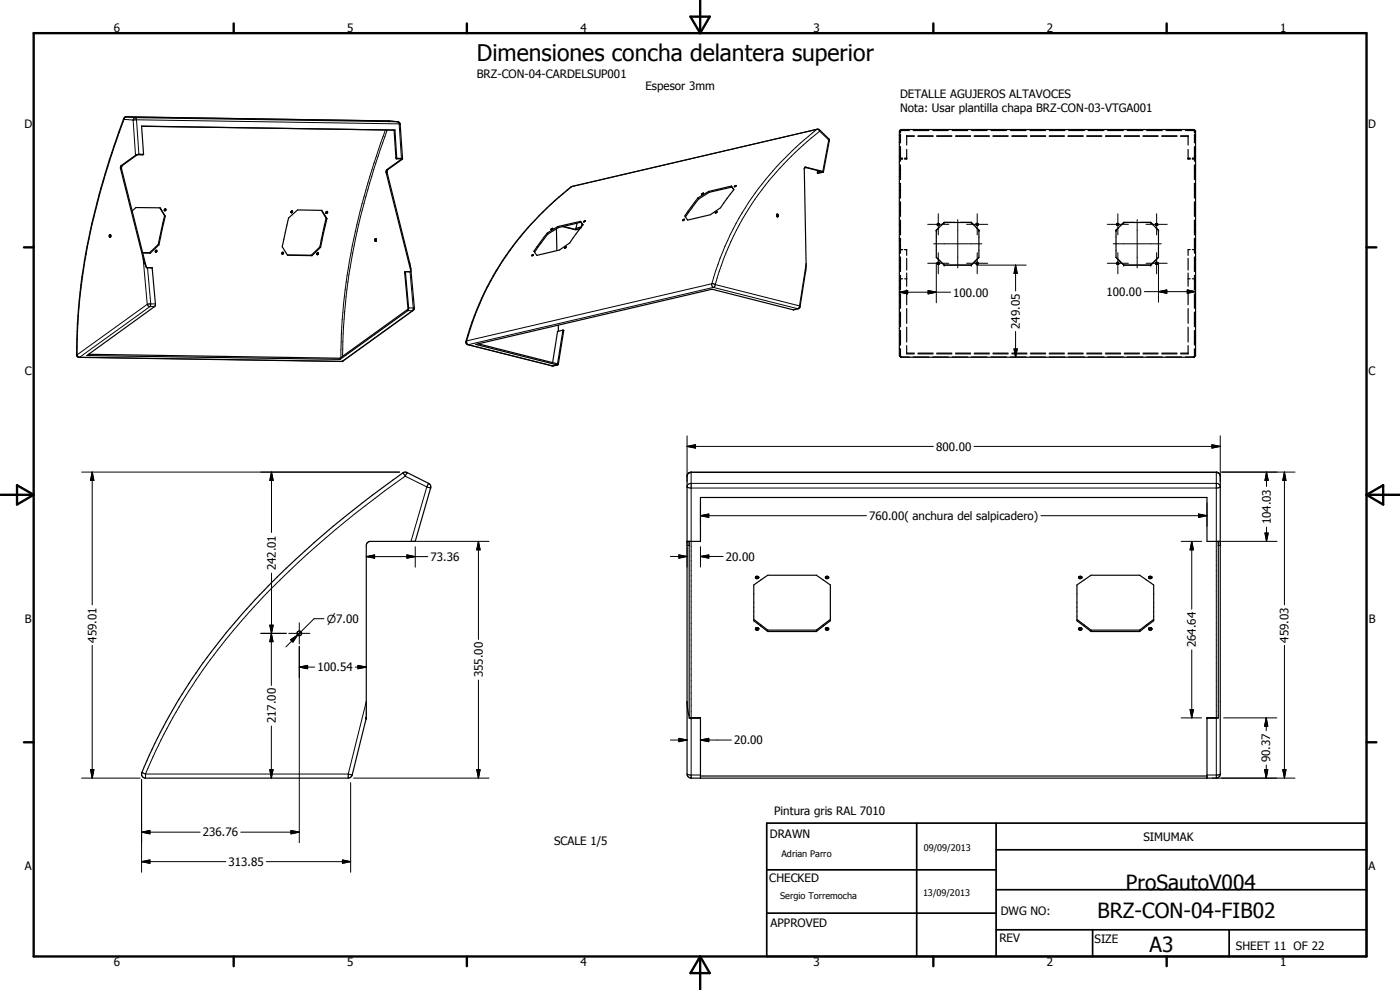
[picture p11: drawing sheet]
<svg xmlns="http://www.w3.org/2000/svg" width="420mm" height="297mm" viewBox="0 0 420 297" stroke-linecap="round" stroke-linejoin="round" font-family="sans-serif">
<g fill="none" stroke="#000" stroke-width=".35">
<path d="M116.7 36.3l-78.9-1.2-.5 .1a215.2 215.2 0 0 0-13.7 57.2l-.6 14.1 .5 .7 79.2 1.3 21.6-15.7-1-12.4M116.7 36.3h.1M116.7 36.3l2.7 .2 .6 .5 .8 10.7M118.5 39h-.2l.6 8.7M118.5 39l-76-1.2 .6 8.5M118.5 39l.6 8.5M270 39.2l.6-.3h87.5l.5 .2 .2 .3-.1 67.4-.4 .4-88.1-.1-.3-.5zM270.3 39.3h.1M270.3 39.3l-.1 .6M272.9 39.2h-2.5M274.1 39.2h4.7M279.9 39.2h4.7"/>
<path d="M285.8 39.2h4.6M291.6 39.2h4.6M297.4 39.2h4.7M303.3 39.2h4.6M309.1 39.2h4.7M314.9 39.2h4.7M320.7 39.2h4.7M326.6 39.2h4.7M332.4 39.2h4.7M338.3 39.2h4.7M344.1 39.2h4.7M350 39.2h4.6"/>
<path d="M355.8 39.2h2.5M358.4 39.3l.1 .6M358.4 39.3h.1M43.1 46.3l-.2 .2-1.7-.1-4.5 3.3-.2 1 7.3 29.2M43.1 46.3h-1.4l-.9 .2-4.4 3.2-.3 .8 7 27.7 .7 1.7M118.9 47.7h1.7l-4.5 3.2-.2 .8 7.4 29.5M119.1 47.5l-.2 .2M119.1 47.5l1.7 .1M120.8 47.7l-4.4 3.2-.2 .8 7.1 28.7M120.8 47.6v.1M209.5 59.4l.2 .3M209.7 59.7l-4 5.4"/>
<path d="M210.7 58.1l.4-.1-.2 .3h-.3zM212.7 57.4l-3.2 2M212.7 57.4l.1 .3M212.8 57.7l-3.1 2M219.5 55.8l.7 1.1-4 5.5-3 2-6.8 1.6-.9-1.2 4-5.4M219.5 55.8l-6.8 1.6M219.5 55.8l.2 .3M219.7 56.1l.5 .8M219.7 56.1l-6.9 1.6M220.4 55.9l.5-.2-.3 .3zM241.6 50.2l5.5 1.4M241.6 50.2l-.2 .6 .5 29.1-1.8 12.1-.3 .5-1.7 .5-24.4-6.2-70.9 16.5 24.5 6.2"/>
<path d="M241.6 50.2l5.3 1.4-1.6 .3M245.4 51.2v.4M246.2 51.4l-.9 .2v.3M247.1 51.6l-1.8 .3M247.1 51.6l1.8-9.7-3-3-.5-.2-73.7 17.2a87.1 87.1 0 0 0-31.9 47l.6 .5 25.4 6.4 1.5-.3M270.2 47.5h.7M270.2 47.8h.7M270.2 40.3v2.6M270.2 44v4.4M270.2 49.5v4.4M270.2 55v4.4M271.5 47.5h.6"/>
<path d="M272.1 44.8v3h-.6M272.1 40.8v2.7M272.1 40.9h2.3M272.1 40.8h2.3M275.5 40.9h4.5M275.5 40.8h4.5M281.1 40.9h4.6M281.1 40.8h4.6M286.8 40.9h4.5M286.8 40.8h4.5M292.4 40.9h4.5M292.4 40.8h4.5"/>
<path d="M298 40.9h4.5M298 40.8h4.5M303.7 40.9h4.5M303.7 40.8h4.5M309.3 40.9h4.5M309.3 40.8h4.5M314.9 40.9h4.5M314.9 40.8h4.5M320.5 40.9h4.6M320.5 40.8h4.6M326.2 40.9h4.5M326.2 40.8h4.5"/>
<path d="M331.8 40.9h4.5M331.8 40.8h4.5M337.4 40.9h4.6M337.4 40.8h4.6M343.1 40.9h4.4M343.1 40.8h4.4M348.7 40.9h4.5M348.7 40.8h4.5M354.3 40.9h2.3M354.3 40.8h2.3M356.6 47.5h.6M356.6 44.8v3h.6"/>
<path d="M356.6 40.8v2.7M357.8 47.5h.7M357.8 47.8h.7M358.5 40.3v2.6M358.5 44v4.4M358.5 49.5v4.4M358.5 55v4.4M33.2 70.4v.8M33.2 70.4h-.3l-.1 .4v.3h.4M33.2 70.4v.7M39.7 63.3l1.1-1 7.3 .1 1.5 2.5M42.8 75.9h2.3"/>
<path d="M42.8 75.8h2.1M43.8 79.9l.1 .4h1.8M44.9 75.8l.2 .1M46.6 75.6h.1M46.9 75.1l-.2 .5M47.5 73.4l-2.6 2.4M47.5 73.4h.2M47.7 73.4l-2.6 2.5M48 62.4l1.4 2.3M49.4 64.7l-1.9 8.7M49.4 64.7l.2 .2M49.6 62.7l.2 .3-.2 .2h-.3"/>
<path d="M49.6 62.7l-.3 .5M49.6 64.9l-1.9 8.5M84.7 76.1l-.1 .1M84.9 75.7l-.2 .4M85 75.7l-.3 .1-.1 .3M85 75.7h.1M85 75.7a.28 .28 0 0 1 0 .4 .28 .28 0 0 1-.4 0M86.3 76.5l7.1 .1M87.5 63.3a.3 .3 0 0 1 .3 .3 .3 .3 0 0 1-.4 .3l-.1-.1M87.5 63.3l-.2 .5M87.6 63.3l-.3 .5M93.4 76.6l.2 .1"/>
<path d="M95.1 76l.3-.2 .2 .4-.4 .2zM95.4 75.8l-.3 .5M95.4 76.1h-.1M96 74.1l-2.6 2.5M96 74.1l.2 .1M96.2 74.2l-2.6 2.5M96.5 63.1l1.4 2.4M97.9 65.5l-1.9 8.6M97.9 65.5l.2 .1M98 63.8h-.1M98.1 63.4v.4l-.3 .1M98.1 65.6l-1.5-2.5-7.3-.1-2.7 2.4-1.9 8.6 1.6 2.6 7.3 .1"/>
<path d="M98.1 65.6l-1.9 8.6M112.9 71.7l-.3-.1-.1 .3 .1 .5h.2M112.9 71.7l-.1 .7M159.6 76.7h.1M159.6 76.6l.5-.2-.3 .4zM164.2 69.9l.2 .3M164.4 70.2l-4 5.5M165.5 68.6l.4-.1-.6 .4zM167 68.6l.1 6.6M167.4 68l-3.2 1.9M167.4 68l.2 .3M167.6 68.3l-3.2 1.9"/>
<path d="M168.9 68l3.5 .9 1.5-.2M169.1 67.9l3.7 1M169.4 74.4v.1M169.5 74.2l.4-.1-.3 .4-.2-.1zM173.2 67l-.3 1.5M173.9 68.7l-2.9 4.2-3.1 2.1-6.8 1.6-.9-1.2 4-5.5M174.1 68.6l-1.3 .3M174.2 66.4l.8 1M174.2 66.4l-6.8 1.6M174.2 66.4l.2 .3M174.4 68.1l-1.6 .4v.4M174.4 68.1v.1"/>
<path d="M174.4 66.7l.6 .7M174.4 66.7l-6.8 1.6M174.7 67.1l-.2 1M174.9 67.4l-.1 .2M175 67.4l-1.1 1.3M175.2 66.5l.5-.2-.4 .3zM205.1 65.9l.3-.1-.5 .4zM205.3 65.8h.1M214.7 63.8l.5-.3-.2 .3zM233.1 64.3l.2 .3-.1 .5M233.1 64.3a.37 .37 0 0 1 .5 .3 .37 .37 0 0 1-.4 .4zM269.9 71.5h.1"/>
<path d="M269.9 72.3h.1M270.2 71.5v4.5M270.2 72.3h.1M270.2 60.5v4.4M270.2 66v4.5M270.2 77.1v4.4M270.2 74.9h.7M271.5 74.9h.6v1.7M272.1 77.5v3.5M281 69.1v8.1l2.4 2.3h8.1l2.3-2.3v-8.1M281.3 67.1l.1 .4 .3 .1M281.3 79l.1 .2"/>
<path d="M281.3 78.8v.1M281.3 78.9v.1M281.4 67.1l.1 .5 .3-.2M281.4 79.2h.3M281.5 78.7l-.1 .5M281.5 67.1h.3M281.5 78.7l.3 .2M281.5 78.7h.1M281.8 67.1h-.4M281.8 67.1v.4M281.8 79.2h-.2M281.8 67.1h.1"/>
<path d="M281.8 68.3l-.8 .8M281.8 78.9v.2M281.8 79.1l-.1 .1M283.4 66.8h8.1M283.4 66.8l-2.4 2.3M283.4 66.7h3.2M283.4 66.7l-.8 .8M283.4 66.7v.1M288.2 66.7h3.3M291.5 66.8l2.3 2.3M291.5 66.7l.8 .8M291.5 66.7v.1"/>
<path d="M293 79l.1 .2M293 67.3l.1 .3M293 78.9v.1M293 67.1l.1 .5M293 67.1v.1M293 78.8v.1M293 68.3l.8 .8M293.1 78.7l.4 .2M293.1 67.1h.3M293.1 78.7l-.1 .3M293.1 67.1h-.1M293.1 78.7h.1"/>
<path d="M293.3 67.1h.1M293.4 79.2h-.1M293.4 67.1l.1 .1M293.5 67.2v.2l-.4 .2M293.5 67.2v.1M293.5 78.9h.1M293.5 78.9l-.1 .3-.4-.2M293.5 67.4l-.4 .2M293.5 79v.1M335.2 79l.2 .2M335.2 67.3v.1M335.2 67.4l.4 .2"/>
<path d="M335.2 67.1v.3M335.2 78.9v.1M335.2 67.1v.1M335.2 78.8v.1M335.3 67.5l.3 .1M335.4 79.2h.2M335.4 67.1l.3 .1-.1 .3M335.4 67.1h-.2M335.4 78.7h.1M335.4 67h.1M335.4 67v.1M335.5 78.7l-.3 .2"/>
<path d="M335.5 78.7l.2 .2M335.5 67l.1 .1M335.7 78.9l-.1 .3M335.7 67.5l-.1 .1M335.7 79l-.1 .2M335.7 67.4v.1M337.3 66.7l-2.4 2.4v8.1l2.4 2.3h8l2.4-2.3v-8.1l-2.4-2.4M337.3 66.7h8M337.3 66.7h3.2M342.1 66.7h3.2M346.9 79v.2M346.9 67.5l.1 .1"/>
<path d="M346.9 79.2h.3M346.9 67.1v.1M347 67.1h.3M347 67.6h.2M347 78.7l-.1 .5M347 78.7h.2M347 78.7v.1M347.2 78.7l.2 .3M347.2 78.7h.1M347.3 67.1l-.4 .1 .1 .4M347.3 67.1l.1 .3-.2 .2M347.3 79.2h-.1"/>
<path d="M347.3 67.1h.1M347.4 67.2v.2M347.4 78.9v.1M347.4 79l-.2 .2M347.4 79l-.1 .2M356.6 77.5v3.5M357.2 74.9h-.6v1.7M357.8 74.9h.7M358.5 60.5v4.4M358.5 66v4.5M358.5 77.1v4.4M358.5 72.3h.1"/>
<path d="M358.6 71.5l-.1 4.5M358.7 71.5h.1M358.7 72.3h.1M44.2 80.3h1.5M45.7 80.3l.9 10.9-.1 .7-20.4 14.8 76 1.1M121.6 81.5l-.2 .2 1.1 11.1-20.5 14.7M121.6 81.5h.1M121.6 81.5h1.5M121.7 81.5l.9 10.9-.2 .8-20.3 14.6M123.3 80.4v1.1h-1.6M167.5 97.6v1.8M168.9 99.1l-1.6 .3-1.4 9.4"/>
<path d="M168.9 99.1l-1.6 10.1-23.8-6M168.9 99.1h.3M169.2 99.1l-1.6 10.1-.3 .3M169.2 99.1h.1M270.2 82.6v4.4M270.2 88.1v4.4M270.2 93.6v4.4M270.2 99.1v4.4M270.2 83.7h.7M271.5 83.7h.6M272.1 81.9v4M272.1 87v4.4"/>
<path d="M272.1 92.6v4.4M272.1 98.2v4.4M356.6 81.9v4M356.6 87v4.4M356.6 92.6v4.4M356.6 98.2v4.4M356.6 83.7h.6M357.8 83.7h.7M358.5 82.6v4.4M358.5 88.1v4.4M358.5 93.6v4.4M358.5 99.1v4.4"/>
<path d="M26.5 106.3l75.5 1.2M102 107.5l.1 .3M270.2 104.6l.1 2.4M270.4 107.1h2.5M272.1 103.7v2.5h2.3M272.1 106h2.3M274.1 107.1h4.7M275.5 106h4.5M275.5 106.2h4.5M279.9 107.1h4.7M281.1 106h4.6M281.1 106.2h4.6"/>
<path d="M285.8 107.1h4.6M286.8 106h4.5M286.8 106.2h4.5M291.6 107.1h4.6M292.4 106h4.5M292.4 106.2h4.5M297.4 107.1h4.7M298 106h4.5M298 106.2h4.5M303.3 107.1h4.6M303.7 106h4.5M303.7 106.2h4.5"/>
<path d="M309.1 107.1h4.7M309.3 106h4.5M309.3 106.2h4.5M314.9 106h4.5M314.9 106.2h4.5M314.9 107.1h4.7M320.5 106h4.6M320.5 106.2h4.6M320.7 107.1h4.7M326.2 106h4.5M326.2 106.2h4.5M326.6 107.1h4.7"/>
<path d="M331.8 106h4.5M331.8 106.2h4.5M332.4 107.1h4.7M337.4 106h4.6M337.4 106.2h4.6M338.3 107.1h4.7M343.1 106h4.4M343.1 106.2h4.4M344.1 107.1h4.7M348.7 106h4.5M348.7 106.2h4.5M350 107.1h4.6"/>
<path d="M354.3 106h2.3M355.8 107.1h2.5M356.6 103.7v2.5h-2.3M358.5 104.6l-.1 2.4M206.4 142.1l1-.5 158.1 .2 .5 .3 .2 .8-.1 89.9-.6 .5-.5 .2-158.1-.2-.5-.3-.2-.8v-89.3zM80.5 175.8a290.1 290.1 0 0 1 40.9-34.2l.8 .2 6.4 3.2 .5 .5 .2 .7-4.7 16.2h-13.4l-.6 .2-.6 .8-.1 51.4-.1 .6h.1l-4.5 17.6-.9 .5h-60.8a1.19 1.19 0 0 1-1.1-1.7 164.6 164.6 0 0 1 25.3-42l4.9-5.7zM206.2 162.4h4v-13.1h152v13.1h4M206.8 162.4v53h3.4v18.1M226.8 173.1l.3 .1 .5-.1M226.9 173v.1M227.7 173.1l-.6-.2-.4 .2 .3 .5 .6-.1M227.7 173.1v.1"/>
<path d="M227.7 173.4l-.1 .1M227.7 173.2v.1M227.7 173.3v.1M247.8 173.1l.4-.2 .5 .2M247.8 173.1l-.1 .3 .3 .2 .6-.1M247.8 173.1l.3 .1 .5-.1M248.7 173.1v.3M248.7 173.4l-.1 .1M323.7 173.3l.1 .1M323.8 173.1l.5-.2 .3 .2M323.8 173.1v.3l.2 .2 .6-.1v-.4M323.8 173.1l.3 .1 .5-.1"/>
<path d="M344.9 173l.2 .2 .6-.1M345.5 173l-.4-.1-.4 .3 .3 .4h.5M345.5 173h.1M345.5 173l.2 .2M345.5 173.5v.1M345.7 173.2v.1M345.7 173.3l-.2 .2M365.6 162.4v53h-3.4v18.1M226.2 185.8l4.2 3.3M226.8 188.5v.4l.3 .2 .5-.2M226.8 188.5l.2-.2 .7 .2M226.8 188.5l.3 .2 .6-.2"/>
<path d="M226.9 188.9v.1M227.7 188.5v.1M227.7 188.9h-.1M227.7 188.6h.1M227.7 188.6v.3M230.4 189.5l-4.2-3.2v-10.8l4.2-2.9h14.6l4.2 2.9v10.8l-4.2 3.2M230.4 189.5h14.6M230.4 189.1h14.6M230.4 189.1v.4M245 189.1v.4M247.8 188.5l.3 .2 .6-.2M248.7 188.5l-.7-.2-.3 .3 .4 .5 .5-.2"/>
<path d="M248.7 188.5v.4M248.7 188.9h-.1M249.2 185.8l-4.2 3.3M323.2 185.8l4.2 3.3M323.8 188.5l.6-.2 .3 .5-.5 .3-.4-.2zM323.8 188.6h-.1M323.8 188.5l.3 .2 .5-.2M327.4 189.5l-4.2-3.2v-10.8l4.2-2.9h14.6l4.2 2.9v10.8l-4.2 3.2M327.4 189.5h14.6M327.4 189.1h14.6M327.4 189.1v.4M342 189.1v.4"/>
<path d="M344.8 188.5l.3 .2 .5-.2M344.8 188.9l.1 .1M345.5 189h.1M345.6 188.5l-.1 .5M345.6 188.5l-.1-.2-.7 .2v.4l.7 .1M346.2 185.8l-4.2 3.3M109.9 215.4h.1M206.2 211l.6 3.8M210.2 232.8h152"/>
<circle cx="46.8" cy="75.4" r=".28"/>
<circle cx="98" cy="63.7" r=".31"/>
<circle cx="89.8" cy="190.1" r=".69"/>
</g>
<g fill="none" stroke="#000" stroke-width=".3">
<path d="M37.1 35.6l.1 .2M37.2 35.8l2.8 .2M37.2 35.8a203.1 203.1 0 0 0-14 66l-.1 4.7M37.8 35.1h.1M37.9 35.1l-.5 .2-.2 .5M37.9 35.1l78.8 1.2M37.9 35.1l2.7 .2M40 36l.7 10.6M40.6 35.3l.4 .6M40.6 35.3l-.5 .2-.1 .5M40.6 35.3l78.8 1.2M41 35.9l-1 .1"/>
<path d="M41 35.9l78.8 1.3M41 35.9l.7 10.4M115.6 39a209.7 209.7 0 0 0-13.2 61.5l-.1 6.7M116.2 39a202.3 202.3 0 0 0-13.3 65.6l-.1 2.2M116.7 36.3h.1M116.7 36.3l2.7 .2M119.4 36.5h.1M119.4 36.5l.4 .7M119.8 37.2h.3M119.8 37.2l.7 10.3M245.1 38.8a87.3 87.3 0 0 0-31.5 46.3M245.1 38.8l-73.5 17.2"/>
<path d="M245.1 38.8l.5 .1 .4 .5M245.2 38.8h-.1M245.9 38.9l.1 .5M246 39.4l2.7 2.6M246 39.4a87.3 87.3 0 0 0-31.3 46M36.2 50.6l.3 .1M36.4 49.7h.3M115.9 51.9h.3M116.1 50.9h.3M171.6 56a88.7 88.7 0 0 0-31.5 46.3M171.6 56h-.2M171.7 55.9l-.1 .1"/>
<path d="M171.7 55.9h.1M211.1 58h.1M220.9 55.7v.1M241.8 50.2h-.2M248.7 41.6v.4M248.7 42l-1.8 9.4M248.7 42l.2 .3M43 77.5l1.2 13.8M160 76.4l.1 .1M165.8 68.5l.1 .1M169.8 74.1l.1 .1M175.6 66.2l.1 .1"/>
<path d="M205.3 65.8l.1 .1M215.1 63.5l.1 .1M241.9 79.2l-2 12.6M278.4 67.3h6.4M278.4 79h6.4M280.2 73.2h14.5M281 78.8v.1M281 79.1v11.7M281.6 64.1v6.4M281.6 75.8v6.4M287.4 65.9v14.5M290.1 67.3h6.3"/>
<path d="M290.1 79h6.3M293.1 79.5h.1M293.3 64.1v6.4M293.3 75.8v6.4M293.3 79.5h14.7M304.8 79.5l.5 2.5h-1zM304.8 79.5v7.8M332.3 67.3h6.4M332.3 79h6.4M334.1 73.2h14.4M335.5 64.1v6.4M335.5 75.8v6.4"/>
<path d="M341.3 65.9v14.5M343.9 67.3h6.4M343.9 79h6.4M347.1 64.1v6.4M347.1 75.8v6.4M347.7 78.8v.1M347.7 79.1v11.6M44.2 91.3l.3 .5 .5 .2M44.2 91.3l-21.1 15.2M44.3 80.3l.9 10.9-.2 .8M45 92h1.4M45 92l-21.1 15.2"/>
<path d="M46.6 91.2l-2.4 .1M122.6 92.4h1.4M123.1 81.5l.9 10.9M124 92.4l.4 .1M124 92.4l-.2 .8-21.1 15.2M124 93.1l-1.6 .1M213.6 85.1v.6l.5 .5M213.6 85.1l-73.5 17.2M213.6 85.1l1.1 .3M214.1 86.2l-73.6 17.2M214.1 86.2l25.3 6.4M214.7 85.4l25.2 6.4"/>
<path d="M214.7 85.4l-.2 .5-.4 .3M239.4 92.6l-1.3 .4M239.4 92.6h.2M239.9 91.8l.2 .2M239.9 91.8l-.1 .5-.4 .3M269.9 87.7l2.5-.5v1zM269.9 87.7h15.4M278.5 87.2l2.5 .5-2.5 .5zM304.8 99.4v7.8M343.4 87.5h15.4M347.7 87.5l2.5-.5v1zM356.3 87l2.5 .5-2.5 .5z"/>
<path d="M23.1 106.5l.6 .7h.2M23.1 106.5h-.1M23.9 107.2h-.1M23.9 107.2l78.8 1.2M102.7 108.4l-.2 .1M102.9 108.3l-.2 .1M140.1 102.3l.1 .8 .3 .3M140.1 102.3l-.3 .2M140.5 103.4l25.3 6.4M165.6 109.8h.2M165.8 109.8h.2M167.2 109.5l-1.4 .3"/>
<path d="M304.3 104.7h1l-.5 2.5zM206.2 133.9l2.5-.5v1.1zM206.2 130.8v13.7M206.2 133.9h73.9M292.3 133.9h73.9M363.7 133.4l2.5 .5-2.5 .6zM366.2 130.8v13.7M24.5 141.6h95.4M27.7 141.6l.5 2.5h-1zM27.7 141.6v39.9M81.5 141.6l.5 2.5h-1zM81.5 141.6v18.2"/>
<path d="M120.9 141.9h.1M120.9 141.9l.7 1M121.6 142.9l6.5 3.2M121.6 142.9a258.7 258.7 0 0 0-56.2 52.1l-1.2 1.5a162.1 162.1 0 0 0-20.5 35.7M122.2 141.8h.1M122.2 141.8l-.6 1.1M128.1 146.1l-4.8 16.3M128.1 146.1l1.1 .3M128.6 145l-.5 1.1M129.2 146.4h.1M206.2 142.9l.2-.7 .8-.4h158.1l.7 .4 .2 .7M206.4 145.4l.8-.4h158.1a.79 .79 0 0 1 .7 .5 .79 .79 0 0 1 0 .8l-158.8 .1-1-.2z"/>
<path d="M207.4 141.6h.1M207.4 141.6v91.9M210.2 154.7l2.5-.5v1zM210.2 150.9v7M210.2 154.7h49.8M312.4 154.7h49.8M359.7 154.2l2.5 .5-2.5 .5zM362.2 150.9v7M365 141.6h.1M365 141.6v91.9M366.6 141.6h22.1M379.6 159.9h1l-.5 2.5z"/>
<path d="M380.1 141.6l.5 2.5h-1zM380.1 141.6v4.4M380.1 158.2v4.2M385.5 141.6l.4 2.5h-.9zM385.5 141.6v39.9M81.5 172v18M109.9 167l2.5-.5v1zM109.9 167h18.5M122.1 166.5l2.5 .5-2.5 .5zM124.6 164v6.2M125 162.4h21.8M143.6 162.4l.5 2.6h-1z"/>
<path d="M143.6 162.4v29.5M201.2 167h5M203.7 166.5l2.5 .5-2.5 .5zM206.2 163.7h.6M206.2 164v6.1M210.2 167l2.5-.5v1zM210.2 167h6.8M210.2 164v6.1M354.5 162.4h6.1M357.7 162.4l.5 2.6h-1zM357.7 162.4v20.4M365.6 163.7h.6"/>
<path d="M366.6 162.4h16.7M27.7 193.6v39.9M78.3 190h7.6M81 187.6h1l-.5 2.4zM81.4 190l.5 2.5h-.9zM81.4 190v15.7M86.6 190h6.4M87.2 191.9l2.1-1.4-1.4 2.2zM89.3 190.5l-3.5 3.6M89.8 186.9v6.3M89.8 193.9v59M90.3 189.6l-1 .9"/>
<path d="M97.2 185.6h-2.9l-5 4.9M107.4 199.6l2.5 .6-2.5 .5zM357.7 195v20.4M385.5 193.6v39.9M81.4 217.8v15.7M89.8 200.2l2.5-.6v1.1zM89.8 200.2h4.6M106.6 200.2h3.3M109.9 210.5l-5.4 21.7M143.6 204v29.5M354.5 215.4h6.1M357.2 212.9h1l-.5 2.5z"/>
<path d="M367.2 215.4h16M380 215.4l.5 2.5h-1zM380 215.4v3.8M24.5 233.5h17.6M27.2 230.9h1l-.5 2.6zM42.5 233.8v27.9M42.6 231.8l1.1 .4M43.7 232.2h60.8M43.7 232.2v1.3M81 230.9h.9l-.5 2.6zM104.5 232.2l1.2 .3M104.5 232.2v1.3"/>
<path d="M105.2 234.8v26.9M106.1 233.5h40.7M143.1 230.9h1l-.5 2.6zM201.2 222h5M203.7 221.5l2.5 .5-2.5 .5zM206.2 232.2l.7 .3h3.3M210.2 222l2.5-.5v1zM210.2 222h9.3M363.8 233.5h24.9M366.2 232.2l-.7 .3h-3.3M379.5 230.9h1l-.5 2.6zM380 229.5v4"/>
<path d="M385 230.9h.9l-.4 2.6zM42.5 258.5l2.5-.5v1zM42.5 249.7l2.5-.5v1zM42.5 258.5h25.3M42.5 249.7h17.6M72.3 249.7h17.5M80 258.5h25.2M87.3 249.2l2.5 .5-2.5 .5zM102.8 258l2.4 .5-2.4 .5z"/>
</g>
<g fill="#000">
<circle cx="210.6" cy="58.3" r=".18"/>
<circle cx="241.6" cy="50.2" r=".18"/>
<circle cx="272.1" cy="40.8" r=".18"/>
<circle cx="356.6" cy="40.8" r=".18"/>
<circle cx="160.1" cy="76.4" r=".18"/>
<circle cx="174.4" cy="68.1" r=".18"/>
<circle cx="281" cy="69.1" r=".18"/>
<circle cx="281.3" cy="67.3" r=".18"/>
<circle cx="281.3" cy="79" r=".18"/>
<circle cx="281.7" cy="78.7" r=".18"/>
<circle cx="281.8" cy="78.9" r=".18"/>
<circle cx="281.8" cy="67.3" r=".18"/>
<circle cx="281.8" cy="79" r=".18"/>
<circle cx="283.4" cy="79.5" r=".18"/>
<circle cx="283.4" cy="66.8" r=".18"/>
<circle cx="291.5" cy="79.5" r=".18"/>
<circle cx="291.5" cy="66.8" r=".18"/>
<circle cx="293" cy="79" r=".18"/>
<circle cx="293" cy="67.3" r=".18"/>
<circle cx="293.4" cy="78.7" r=".18"/>
<circle cx="293.5" cy="67.3" r=".18"/>
<circle cx="293.5" cy="79" r=".18"/>
<circle cx="293.8" cy="69.1" r=".18"/>
<circle cx="334.9" cy="69.1" r=".18"/>
<circle cx="335.2" cy="79" r=".18"/>
<circle cx="335.2" cy="67.3" r=".18"/>
<circle cx="335.6" cy="78.7" r=".18"/>
<circle cx="335.7" cy="79" r=".18"/>
<circle cx="335.7" cy="67.3" r=".18"/>
<circle cx="337.3" cy="79.5" r=".18"/>
<circle cx="337.3" cy="66.8" r=".18"/>
<circle cx="345.3" cy="79.5" r=".18"/>
<circle cx="345.3" cy="66.8" r=".18"/>
<circle cx="346.9" cy="79" r=".18"/>
<circle cx="346.9" cy="67.3" r=".18"/>
<circle cx="347.4" cy="78.9" r=".18"/>
<circle cx="347.4" cy="67.3" r=".18"/>
<circle cx="347.4" cy="79" r=".18"/>
<circle cx="347.7" cy="69.1" r=".18"/>
<circle cx="45.7" cy="80.3" r=".18"/>
<circle cx="121.4" cy="81.7" r=".18"/>
<circle cx="168.9" cy="99.1" r=".18"/>
<circle cx="270.3" cy="107" r=".18"/>
<circle cx="358.4" cy="107" r=".18"/>
<circle cx="109.9" cy="215.4" r=".18"/>
<circle cx="207.4" cy="215.4" r=".18"/>
<circle cx="210.2" cy="215.4" r=".18"/>
<circle cx="362.2" cy="215.4" r=".18"/>
</g>
<g fill="none" stroke="#000" stroke-width=".71">
<path d="M10.1 9.9h400v277.1h-400zM70.1 7v2.9M140.1 7v2.9M207.2 5h5.8l-2.9 4.9zM210.1 0v9.9M280.1 7v2.9M350.1 7v2.9M7.2 74.2h2.9M410.1 74.2h3M.1 148.5h10M5.1 145.6l5 2.9-5 2.9zM410.1 148.5h10"/>
<path d="M410.1 148.5l5-2.9v5.8zM7.2 222.7h2.9M410.1 222.7h3M70.1 287v2.9M140.1 287v2.9M210.1 287v10M210.1 287l2.9 5h-5.8zM280.1 287v2.9M350.1 287v2.9"/>
</g>
<path d="M230.1 247h180v40h-180zM275.1 247v40M298.9 255h111.2M298.9 247v40M230.1 274h68.8M230.1 261h68.8M298.9 279h111.2M298.9 267h111.2M327.9 279v8M368.9 279v8" fill="none" stroke="#000" stroke-width=".51"/>
<g fill="#000">
<path d="M269.9 87.7l2.5-.5v1zM278.5 87.2l2.5 .5-2.5 .5zM304.8 79.5l.5 2.5h-1zM347.7 87.5l2.5-.5v1zM356.3 87l2.5 .5-2.5 .5zM304.3 104.7h1l-.5 2.5zM206.2 133.9l2.5-.5v1.1zM363.7 133.4l2.5 .5-2.5 .6zM27.7 141.6l.5 2.5h-1zM81.5 141.6l.5 2.5h-1zM210.2 154.7l2.5-.5v1zM359.7 154.2l2.5 .5-2.5 .5z"/>
<path d="M379.6 159.9h1l-.5 2.5zM380.1 141.6l.5 2.5h-1zM385.5 141.6l.4 2.5h-.9zM109.9 167l2.5-.5v1zM122.1 166.5l2.5 .5-2.5 .5zM143.6 162.4l.5 2.6h-1zM203.7 166.5l2.5 .5-2.5 .5zM210.2 167l2.5-.5v1zM357.7 162.4l.5 2.6h-1zM81 187.6h1l-.5 2.4zM81.4 190l.5 2.5h-.9zM87.2 191.9l2.1-1.4-1.4 2.2z"/>
<path d="M89.8 200.2l2.5-.6v1.1zM107.4 199.6l2.5 .6-2.5 .5zM357.2 212.9h1l-.5 2.5zM380 215.4l.5 2.5h-1zM27.2 230.9h1l-.5 2.6zM81 230.9h.9l-.5 2.6zM143.1 230.9h1l-.5 2.6zM203.7 221.5l2.5 .5-2.5 .5zM210.2 222l2.5-.5v1zM379.5 230.9h1l-.5 2.6zM385 230.9h.9l-.4 2.6zM42.5 258.5l2.5-.5v1z"/>
<path d="M42.5 249.7l2.5-.5v1zM87.3 249.2l2.5 .5-2.5 .5zM102.8 258l2.4 .5-2.4 .5z"/>
</g>
<text font-size="6.9" x="143.1" y="18.3">Dimensiones concha delantera superior</text>
<g font-size="6.3">
<text x="337.9" y="267.1">ProSautoV004</text>
<text x="329.4" y="275.4">BRZ-CON-04-FIB02</text>
<text x="345" y="285.6">A3</text>
</g>
<g font-size="3.5">
<text x="34.2" y="9.6">6</text>
<text x="104.2" y="9.6">5</text>
<text x="174.2" y="9.6">4</text>
<text x="244.2" y="9.6">3</text>
<text x="314.2" y="9.6">2</text>
<text x="384.2" y="9.6">1</text>
<text x="143.1" y="23.4">BRZ-CON-04-CARDELSUP001</text>
<text x="193.7" y="27.1">Espesor 3mm</text>
<text x="270.1" y="29.3">DETALLE AGUJEROS ALTAVOCES</text>
<text x="270.1" y="33.5">Nota: Usar plantilla chapa BRZ-CON-03-VTGA001</text>
<text x="7.3" y="38.4">D</text>
<text x="410.6" y="38.4">D</text>
<text x="286.1" y="89">100.00</text>
<text x="332.1" y="88.8">100.00</text>
<text x="306.1" y="98.7" transform="rotate(-90 306.1 98.7)">249.05</text>
<text x="7.4" y="112.6">C</text>
<text x="410.7" y="112.6">C</text>
<text x="280.9" y="135.3">800.00</text>
<text x="260.8" y="156.1">760.00( anchura del salpicadero)</text>
<text x="381.4" y="157.4" transform="rotate(-90 381.4 157.4)">104.03</text>
<text x="82.8" y="171.2" transform="rotate(-90 82.8 171.2)">242.01</text>
<text x="129.2" y="168.3">73.36</text>
<text x="217.8" y="168.3">20.00</text>
<text x="7.4" y="186.9">B</text>
<text x="410.8" y="186.9">B</text>
<text x="29" y="192.8" transform="rotate(-90 29 192.8)">459.01</text>
<text x="358.9" y="194.2" transform="rotate(-90 358.9 194.2)">264.64</text>
<text x="386.7" y="192.8" transform="rotate(-90 386.7 192.8)">459.03</text>
<text x="95.3" y="201.4">100.54</text>
<text x="144.9" y="203.2" transform="rotate(-90 144.9 203.2)">355.00</text>
<text x="82.7" y="217" transform="rotate(-90 82.7 217)">217.00</text>
<text x="220.3" y="223.3">20.00</text>
<text x="381.2" y="228.8" transform="rotate(-90 381.2 228.8)">90.37</text>
<text x="232.4" y="244.5">Pintura gris RAL 7010</text>
<text x="60.9" y="251">236.76</text>
<text x="231" y="251.5">DRAWN</text>
<text x="166.3" y="253.5">SCALE 1/5</text>
<text x="343.1" y="252.3">SIMUMAK</text>
<text x="7.4" y="261.1">A</text>
<text x="68.6" y="259.8">313.85</text>
<text x="410.7" y="261.1">A</text>
<text x="230.9" y="264.6">CHECKED</text>
<text x="300.3" y="274.5">DWG NO:</text>
<text x="231.3" y="278.3">APPROVED</text>
<text x="299.9" y="282.6">REV</text>
<text x="328.5" y="283.1">SIZE</text>
<text x="370.9" y="285.1">SHEET 11 OF 22</text>
<text x="34.2" y="289.9">6</text>
<text x="104.2" y="289.9">5</text>
<text x="174.2" y="289.9">4</text>
<text x="244.2" y="289.9">3</text>
<text x="314.2" y="289.9">2</text>
<text x="384.2" y="289.9">1</text>
</g>
<text font-size="3.3" x="98.1" y="186.9">n7.00</text>
<g font-size="2.7">
<text x="234.5" y="257.1">Adrian Parro</text>
<text x="277.2" y="255.3">09/09/2013</text>
<text x="234.1" y="269.7">Sergio Torremocha</text>
<text x="277" y="268.7">13/09/2013</text>
</g>
</svg>
